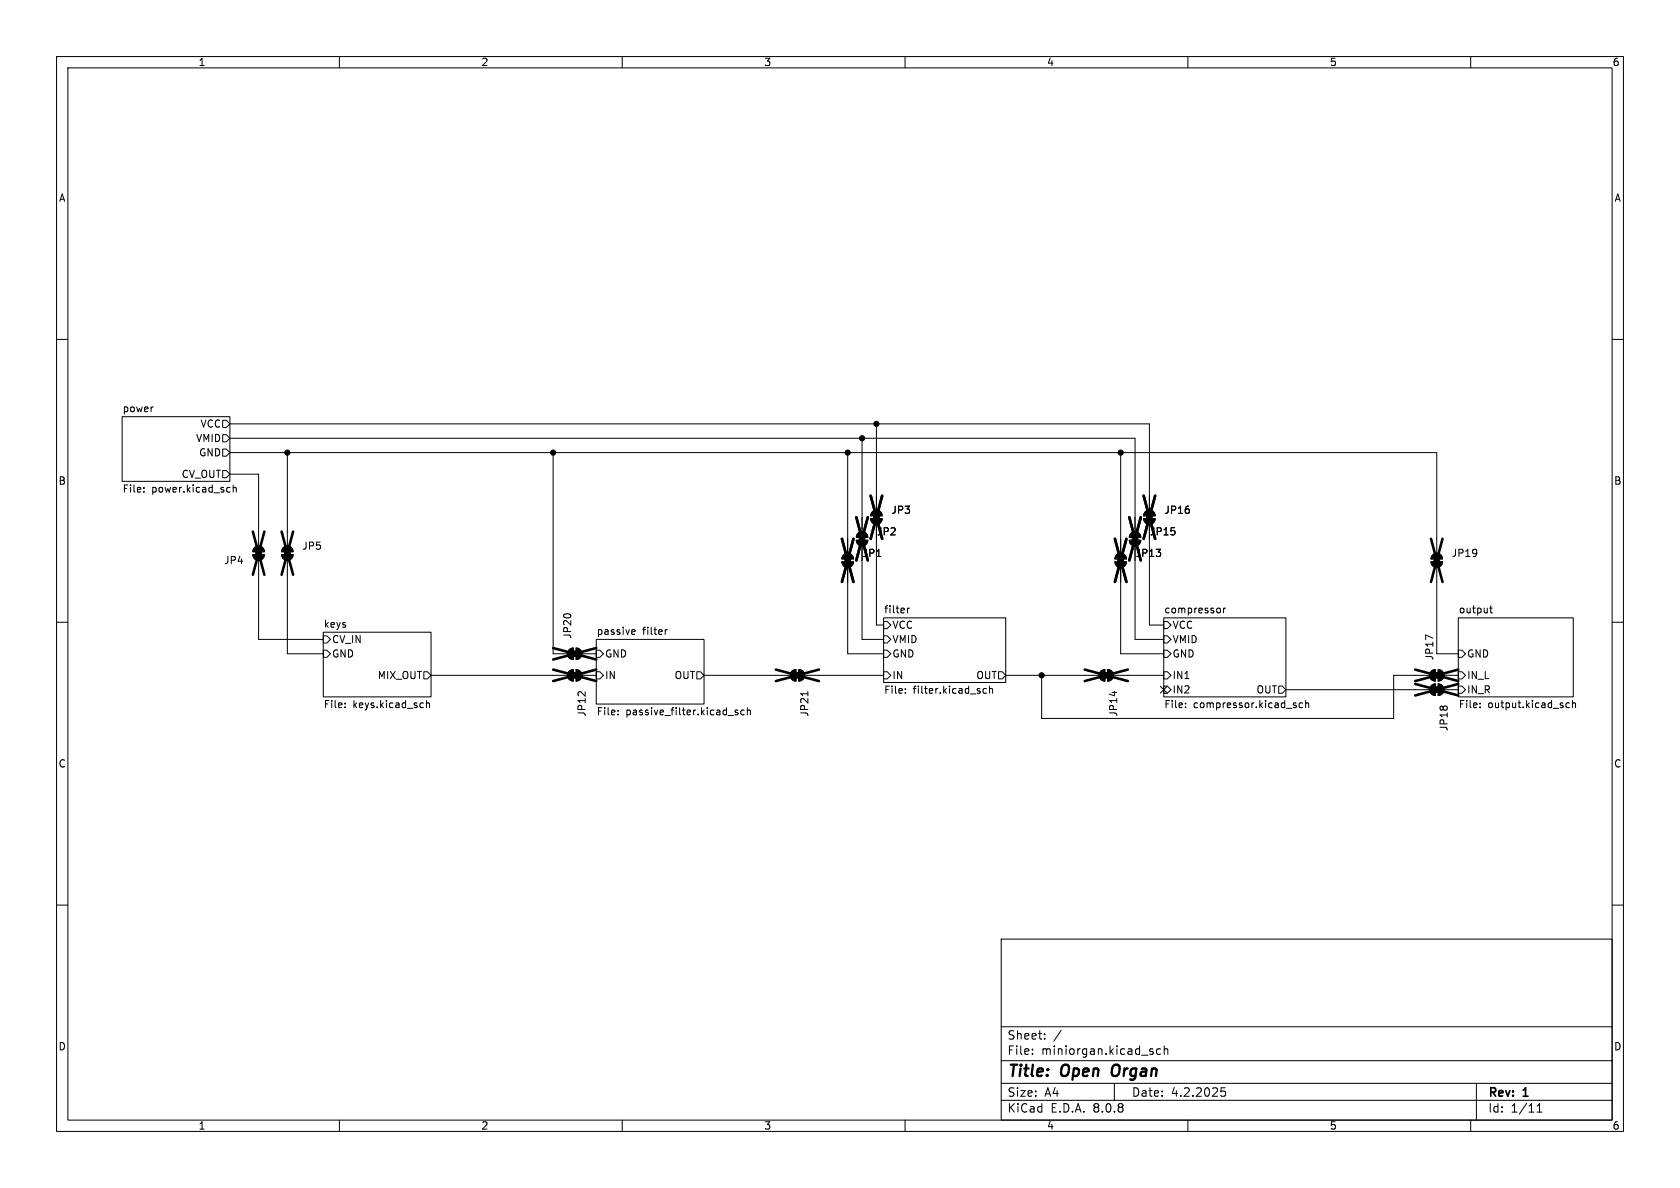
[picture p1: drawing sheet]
<svg xmlns="http://www.w3.org/2000/svg" width="297mm" height="210mm" viewBox="0 0 297 210" stroke-linecap="round" stroke-linejoin="round" font-family="sans-serif">
<g fill="none" stroke="#000" stroke-width=".18">
<path d="M10 10h277v190h-277zM12 12h273v186h-273zM60 10v2M110 10v2M160 10v2M210 10v2M260 10v2M10 60h2M21.6 73.7h19v11.4h-19zM27 71.9h.1M39.4 79.4h.6l.6 .6-.6 .6h-.6zM39.4 76.8h.6l.6 .7-.6 .6h-.6z"/>
<path d="M39.4 74.3h.6l.6 .6-.6 .7h-.6zM40.6 77.5h160.1v16.5M40.6 74.9h162.6v15.3M152.4 77.5v16.5M154.9 74.9v15.3M285 60h2M25.4 86.9v.1M25.4 86.2v.1M39.4 83.2h.6l.6 .6-.6 .7h-.6zM40.3 86.2h.4M40.6 83.8h5.1v12.7M40.6 80h213.4v17.8"/>
<path d="M40.7 86.9l-.4 .1M41.2 86.3l.2-.1h.3l.1 .8M41.2 85.7v1.3M44.7 98h2a1.02 1.02 0 0 1-1 1.1 1.02 1.02 0 0 1-1-1.1zM45 96.8a1.02 1.02 0 0 1 1.1-.2 1.02 1.02 0 0 1 .6 .9h-2zM45.7 99.1v13.9h11.4M49.8 98h2a1.02 1.02 0 0 1-1 1.1 1.02 1.02 0 0 1-1-1.1zM50.1 96.8a1.02 1.02 0 0 1 1.1-.2 1.02 1.02 0 0 1 .6 .9h-2zM50.8 99.1v16.5h6.3M50.8 80v16.5M97.8 80v35.6h2.5M148.8 99.3h2.1a1.02 1.02 0 0 1-1 1 1.02 1.02 0 0 1-1.1-1z"/>
<path d="M149.1 98.1a1.02 1.02 0 0 1 1.1-.2 1.02 1.02 0 0 1 .7 .9h-2.1zM149.9 80v17.8M151.4 95.5h2a1.02 1.02 0 0 1-1 1 1.02 1.02 0 0 1-1-1zM151.7 94.3a1.02 1.02 0 0 1 1.1-.2 1.02 1.02 0 0 1 .6 .9h-2zM152.4 96.5v16.5h3.8M153.9 91.7h2.1a1.02 1.02 0 0 1-1.1 1 1.02 1.02 0 0 1-1-1zM154.2 90.5a1.02 1.02 0 0 1 1.1-.2 1.02 1.02 0 0 1 .7 .9h-2.1zM154.9 92.7v17.8h1.3M197.1 99.3h2a1.02 1.02 0 0 1-1 1 1.02 1.02 0 0 1-1-1zM197.4 98.1a1.02 1.02 0 0 1 1.1-.2 1.02 1.02 0 0 1 .6 .9h-2zM198.1 80v17.8M199.6 95.5h2.1a1.02 1.02 0 0 1-1 1 1.02 1.02 0 0 1-1.1-1z"/>
<path d="M199.9 94.3a1.02 1.02 0 0 1 1.1-.2 1.02 1.02 0 0 1 .7 .9h-2.1zM200.7 96.5v16.5h5M202.2 91.7h2a1.02 1.02 0 0 1-1 1 1.02 1.02 0 0 1-1-1zM202.5 90.5a1.02 1.02 0 0 1 1.1-.2 1.02 1.02 0 0 1 .6 .9h-2zM203.2 92.7v17.8h2.5M253 99.3h2a1.02 1.02 0 0 1-1 1 1.02 1.02 0 0 1-1-1zM253.3 98.1a1.02 1.02 0 0 1 1.1-.2 1.02 1.02 0 0 1 .6 .9h-2zM10 110h2M57.1 111.8h19.1v11.4h-19.1zM57.1 114.9h.7l.6 .7-.6 .6h-.7zM57.1 112.4h.7l.6 .6-.6 .7h-.7zM74.9 118.7h.7l.6 .7-.6 .6h-.7z"/>
<path d="M76.2 119.4h24.1M100.6 118.7l.7-.3v2a1.02 1.02 0 0 1-.9-.6 1.02 1.02 0 0 1 .2-1.1zM100.6 114.9l.7-.3v2a1.02 1.02 0 0 1-.9-.6 1.02 1.02 0 0 1 .2-1.1zM101.9 118.4a1.02 1.02 0 0 1 1 1 1.02 1.02 0 0 1-1 1zM101.9 114.6a1.02 1.02 0 0 1 1 1 1.02 1.02 0 0 1-1 1zM102.9 119.4h2.5M102.9 115.6h2.5M105.4 113h19.1v11.5h-19.1zM105.4 118.7h.6l.7 .7-.7 .6h-.6zM105.4 114.9h.6l.7 .7-.7 .6h-.6zM111.9 111.3l.3 .1 .1 .2-.6 .1M112.2 112.1l-.3 .1"/>
<path d="M117.6 111.3v.9M118 111.3l-.4 .3M123.2 118.7h.6l.7 .7-.7 .6h-.6zM124.5 119.4h15.2M140 118.7l.7-.3v2a1.02 1.02 0 0 1-.9-.6 1.02 1.02 0 0 1 .2-1.1zM141.2 118.4a1.02 1.02 0 0 1 1 1 1.02 1.02 0 0 1-1 1zM142.2 119.4h14M149.9 100.3v15.3h6.3M156.2 109.2h21.6v11.5h-21.6zM156.2 112.4h.6l.7 .6-.7 .7h-.6zM156.2 118.7h.6l.7 .7-.7 .6h-.6zM156.2 109.9h.6l.7 .6-.7 .6h-.6z"/>
<path d="M156.2 114.9h.6l.7 .7-.7 .6h-.6zM160.4 107.5v.8M160.8 107.5l-.4 .2M176.5 118.7h.7l.6 .7-.6 .6h-.7zM177.8 119.4h16.5M184.1 119.4v7.6h62.3v-7.6h6.3M194.6 118.7l.7-.3v2a1.02 1.02 0 0 1-.9-.6 1.02 1.02 0 0 1 .2-1.1zM195.8 118.4a1.02 1.02 0 0 1 1 1 1.02 1.02 0 0 1-1 1zM196.8 119.4h8.9M198.1 100.3v15.3h7.6M205.7 109.2h21.6v14h-21.6zM205.7 118.7h.7l.6 .7-.6 .6h-.7z"/>
<path d="M205.7 112.4h.7l.6 .6-.6 .7h-.7zM205.7 114.9h.7l.6 .7-.6 .6h-.7zM205.7 109.9h.7l.6 .6-.6 .6h-.7zM215.5 107.5l.3 .2v.4l-.3 .2M216.3 107.5v.8M216.7 107.5l-.4 .2M253 118.7l.7-.3v2a1.02 1.02 0 0 1-.9-.6 1.02 1.02 0 0 1 .2-1.1zM254 100.3v15.3h3.8M254.3 118.4a1.02 1.02 0 0 1 1 1 1.02 1.02 0 0 1-1 1zM255.3 119.4h2.5M257.8 109.2h20.3v14h-20.3zM257.8 118.7h.6l.7 .7-.7 .6h-.6z"/>
<path d="M257.8 114.9h.6l.7 .7-.7 .6h-.6zM263.4 107.5h.4M263.5 107.1v1.1l.3 .1M285 110h2M61 125v.1M61 124.3v.1M75.4 124.4l.2-.1h.3v.8M75.4 123.8v1.3M109.3 126.2v.2M109.3 125.6v.1M130.4 125.6l-.3-.1-.2 .2 .1 .2 .4 .1v.3h-.5M131.6 125.6l-.4-.1-.2 .3 .1 .5h.5"/>
<path d="M132.1 125.6l.2-.1 .3 .1 .1 .8M132.1 125.1v1.3M142.8 122.3v.7M160.1 122.4v.2M160.1 121.8v.1M174.4 121.8l-.4-.1-.2 .3 .1 .5h.5M174.9 121.8l.2-.1 .3 .1 .1 .8M174.9 121.3v1.3M205.1 121.3l1.2 1.2M205.7 121.3h.7l.6 .6-.6 .7h-.7zM206.3 121.3l-1.2 1.2M209.6 125v.1"/>
<path d="M209.6 124.3v.1M226.1 121.3h.6l.6 .6-.6 .7h-.6zM227.3 121.9h25.4M229 124.7l.2 .2-.2 .2M229 124.3h.1M230.3 124.3h-.4l-.2 .2 .1 .5h.5M230.8 124.4l.2-.1h.3l.1 .8M230.8 123.8v1.3M253 121.2l.7-.3v2a1.02 1.02 0 0 1-.9-.6 1.02 1.02 0 0 1 .2-1.1zM254.3 120.9a1.02 1.02 0 0 1 1 1 1.02 1.02 0 0 1-1 1zM255.3 121.9h2.5M257.8 121.3h.6l.7 .6-.7 .7h-.6z"/>
<path d="M261.7 125v.1M261.7 124.3v.1M277.4 124.3h-.3l-.3 .2 .2 .5h.4M278 124.4l.2-.1h.3v.8M278 123.8v1.3M10 160h2M177 166h108v32h-108zM285 160h2M60 198v2M110 198v2M160 198v2M177 194.5h108"/>
<path d="M177 191.5h108M177 187.5h108M177 181.5h108M182.5 186.3v.1M182.5 185.5v.1M184.7 183.6v.1M184.7 182.8v.1M187.6 182.1l-1.3 2M197 191.5v3M203.7 185.9l.2 .2-.2 .3M203.7 185.4l.1 .1M205.2 185.5l-.5-.1-.2 .3v.4l.1 .2h.6"/>
<path d="M205.8 185.5l.2-.1 .4 .1 .1 .9M205.8 184.9v1.5M210 198v2M216.6 192.3h-.7l-.1 .7 .2-.1h.5l.2 .3-.1 .5-.2 .1-.6-.1M260 198v2M261 191.5v6.5M271.7 196.6h.9M271.7 195.5l.5-.4v1.5"/>
</g>
<path d="M196.8 188.5a1.5 1.5 0 0 0-.1 1.6" fill="none" stroke="#000" stroke-width=".4"/>
<g fill="#000" stroke="#000" stroke-width=".18">
<path d="M44.7 98h2a1.02 1.02 0 0 1-1 1.1 1.02 1.02 0 0 1-1-1.1zM45.2 97.3h1v1h-1zM45 96.8a1.02 1.02 0 0 1 1.1-.2 1.02 1.02 0 0 1 .6 .9h-2zM49.8 98h2a1.02 1.02 0 0 1-1 1.1 1.02 1.02 0 0 1-1-1.1zM50.3 97.3h1v1h-1zM50.1 96.8a1.02 1.02 0 0 1 1.1-.2 1.02 1.02 0 0 1 .6 .9h-2zM148.8 99.3h2.1a1.02 1.02 0 0 1-1 1 1.02 1.02 0 0 1-1.1-1zM149.4 98.6h1v1h-1zM149.1 98.1a1.02 1.02 0 0 1 1.1-.2 1.02 1.02 0 0 1 .7 .9h-2.1zM151.4 95.5h2a1.02 1.02 0 0 1-1 1 1.02 1.02 0 0 1-1-1zM151.9 94.7h1v1.1h-1zM151.7 94.3a1.02 1.02 0 0 1 1.1-.2 1.02 1.02 0 0 1 .6 .9h-2z"/>
<path d="M153.9 91.7h2.1a1.02 1.02 0 0 1-1.1 1 1.02 1.02 0 0 1-1-1zM154.4 90.9h1v1h-1zM154.2 90.5a1.02 1.02 0 0 1 1.1-.2 1.02 1.02 0 0 1 .7 .9h-2.1zM197.1 99.3h2a1.02 1.02 0 0 1-1 1 1.02 1.02 0 0 1-1-1zM197.6 98.6h1v1h-1zM197.4 98.1a1.02 1.02 0 0 1 1.1-.2 1.02 1.02 0 0 1 .6 .9h-2zM199.6 95.5h2.1a1.02 1.02 0 0 1-1 1 1.02 1.02 0 0 1-1.1-1zM200.2 94.7h1v1.1h-1zM199.9 94.3a1.02 1.02 0 0 1 1.1-.2 1.02 1.02 0 0 1 .7 .9h-2.1zM202.2 91.7h2a1.02 1.02 0 0 1-1 1 1.02 1.02 0 0 1-1-1zM202.7 90.9h1v1h-1zM202.5 90.5a1.02 1.02 0 0 1 1.1-.2 1.02 1.02 0 0 1 .6 .9h-2z"/>
<path d="M253 99.3h2a1.02 1.02 0 0 1-1 1 1.02 1.02 0 0 1-1-1zM253.5 98.6h1v1h-1zM253.3 98.1a1.02 1.02 0 0 1 1.1-.2 1.02 1.02 0 0 1 .6 .9h-2zM101.1 115.1h1v1h-1zM100.6 118.7l.7-.3v2a1.02 1.02 0 0 1-.9-.6 1.02 1.02 0 0 1 .2-1.1zM100.6 114.9l.7-.3v2a1.02 1.02 0 0 1-.9-.6 1.02 1.02 0 0 1 .2-1.1zM101.9 114.6a1.02 1.02 0 0 1 1 1 1.02 1.02 0 0 1-1 1zM101.1 118.9h1v1h-1zM140 118.7l.7-.3v2a1.02 1.02 0 0 1-.9-.6 1.02 1.02 0 0 1 .2-1.1zM140.5 118.9h1v1h-1zM194.6 118.7l.7-.3v2a1.02 1.02 0 0 1-.9-.6 1.02 1.02 0 0 1 .2-1.1zM195.1 118.9h1v1h-1z"/>
<path d="M253.5 118.9h1v1h-1zM253 118.7l.7-.3v2a1.02 1.02 0 0 1-.9-.6 1.02 1.02 0 0 1 .2-1.1zM101.9 118.4a1.02 1.02 0 0 1 1 1 1.02 1.02 0 0 1-1 1zM141.2 118.4a1.02 1.02 0 0 1 1 1 1.02 1.02 0 0 1-1 1zM195.8 118.4a1.02 1.02 0 0 1 1 1 1.02 1.02 0 0 1-1 1zM253 121.2l.7-.3v2a1.02 1.02 0 0 1-.9-.6 1.02 1.02 0 0 1 .2-1.1zM254.3 118.4a1.02 1.02 0 0 1 1 1 1.02 1.02 0 0 1-1 1zM254.3 120.9a1.02 1.02 0 0 1 1 1 1.02 1.02 0 0 1-1 1zM253.5 121.4h1v1h-1z"/>
<circle cx="152.4" cy="77.5" r=".46"/>
<circle cx="154.9" cy="74.9" r=".46"/>
<circle cx="50.8" cy="80" r=".46"/>
<circle cx="97.8" cy="80" r=".46"/>
<circle cx="149.9" cy="80" r=".46"/>
<circle cx="198.1" cy="80" r=".46"/>
<circle cx="184.1" cy="119.4" r=".46"/>
</g>
<g fill="none" stroke="#000" stroke-width=".46">
<path d="M44.7 94l2 7.6M46.7 94l-2 7.6M49.8 94l2 7.6M51.8 94l-2 7.6M148.8 95.2l2.1 7.7M150.9 95.2l-2.1 7.7M151.4 91.4l2 7.7M153.4 91.4l-2 7.7M153.9 87.6l2.1 7.7M156 87.6l-2.1 7.7M197.1 95.2l2 7.7M199.1 95.2l-2 7.7"/>
<path d="M199.6 91.4l2.1 7.7M201.7 91.4l-2.1 7.7M202.2 87.6l2 7.7M204.2 87.6l-2 7.7M253 95.2l2 7.7M255 95.2l-2 7.7M97.8 118.4l7.6 2M97.8 114.6l7.6 2M105.4 118.4l-7.6 2M105.4 114.6l-7.6 2M137.2 118.4l7.6 2M144.8 118.4l-7.6 2"/>
<path d="M191.8 118.4l7.6 2M199.4 118.4l-7.6 2M250.2 118.4l7.6 2M257.8 118.4l-7.6 2M250.2 120.9l7.6 2M257.8 120.9l-7.6 2"/>
</g>
<g font-size="2.8">
<text x="178" y="190.9">Title:</text>
<text x="187.7" y="190.9">Open</text>
<text x="197.4" y="190.9">Organ</text>
</g>
<g font-size="2.1">
<text x="178" y="184">Sheet:</text>
<text x="178" y="186.7">File:</text>
<text x="184.1" y="186.7">miniorgan.kicad_sch</text>
<text x="178" y="196.9">KiCad</text>
<text x="178" y="194.1">Size:</text>
<text x="184.7" y="194.1">A4</text>
<text x="185.7" y="196.9">E.D.A.</text>
<text x="193.3" y="196.9">8.0.8</text>
<text x="200" y="194.1">Date:</text>
<text x="207" y="194.1">4.2.2025</text>
<text x="263" y="194.3">Rev:</text>
<text x="263" y="196.9">Id:</text>
<text x="267.1" y="196.9">1/11</text>
<text x="269.4" y="194.3">1</text>
</g>
<g font-size="1.8">
<text x="35" y="11.9">1</text>
<text x="85" y="11.9">2</text>
<text x="135" y="11.9">3</text>
<text x="185" y="11.9">4</text>
<text x="235" y="11.9">5</text>
<text x="285" y="11.9">6</text>
<text x="10.3" y="35.9">A</text>
<text x="285.3" y="35.9">A</text>
<text x="21.6" y="72.9">power</text>
<text x="35.3" y="75.8">VCC</text>
<text x="34.6" y="78.3">VMID</text>
<text x="35.1" y="80.9">GND</text>
<text x="10.3" y="85.9">B</text>
<text x="21.6" y="87.4">File:</text>
<text x="26.8" y="87.4">power.kicad_sch</text>
<text x="32" y="84.7">CV_OUT</text>
<text x="285.3" y="85.9">B</text>
<text x="154.9" y="94.8">JP2</text>
<text x="157.5" y="91">JP3</text>
<text x="203.2" y="94.8">JP15</text>
<text x="205.7" y="91">JP16</text>
<text x="39.5" y="99.9">JP4</text>
<text x="53.3" y="97.4">JP5</text>
<text x="152.4" y="98.7">JP1</text>
<text x="200.7" y="98.7">JP13</text>
<text x="256.5" y="98.7">JP19</text>
<text x="57.1" y="111">keys</text>
<text x="58.6" y="113.9">CV_IN</text>
<text x="101.2" y="113" transform="rotate(-90 101.2 113)">JP20</text>
<text x="105.4" y="112.3">passive</text>
<text x="113.6" y="112.3">filter</text>
<text x="156.2" y="108.5">filter</text>
<text x="157.7" y="113.9">VMID</text>
<text x="157.7" y="111.4">VCC</text>
<text x="205.7" y="108.5">compressor</text>
<text x="207.2" y="113.9">VMID</text>
<text x="207.2" y="111.4">VCC</text>
<text x="257.8" y="108.5">output</text>
<text x="58.6" y="116.4">GND</text>
<text x="106.9" y="116.4">GND</text>
<text x="157.7" y="116.4">GND</text>
<text x="207.2" y="116.4">GND</text>
<text x="253.6" y="116.8" transform="rotate(-90 253.6 116.8)">JP17</text>
<text x="259.3" y="116.4">GND</text>
<text x="57.1" y="125.5">File:</text>
<text x="62.4" y="125.5">keys.kicad_sch</text>
<text x="66.7" y="120.2">MIX_OUT</text>
<text x="106.9" y="120.2">IN</text>
<text x="119.2" y="120.2">OUT</text>
<text x="156.2" y="123">File:</text>
<text x="157.7" y="120.2">IN</text>
<text x="161.4" y="123">filter.kicad_sch</text>
<text x="172.5" y="120.2">OUT</text>
<text x="205.7" y="125.5">File:</text>
<text x="207.2" y="122.8">IN2</text>
<text x="207.2" y="120.2">IN1</text>
<text x="211" y="125.5">compressor.kicad_sch</text>
<text x="222" y="122.8">OUT</text>
<text x="257.8" y="125.5">File:</text>
<text x="259.3" y="120.2">IN_L</text>
<text x="259.3" y="122.8">IN_R</text>
<text x="263" y="125.5">output.kicad_sch</text>
<text x="103.7" y="126.8" transform="rotate(-90 103.7 126.8)">JP12</text>
<text x="105.4" y="126.8">File:</text>
<text x="110.6" y="126.8">passive_filter.kicad_sch</text>
<text x="143.1" y="126.8" transform="rotate(-90 143.1 126.8)">JP21</text>
<text x="197.7" y="126.8" transform="rotate(-90 197.7 126.8)">JP14</text>
<text x="256.1" y="129.3" transform="rotate(-90 256.1 129.3)">JP18</text>
<text x="10.3" y="135.9">C</text>
<text x="285.3" y="135.9">C</text>
<text x="10.3" y="185.9">D</text>
<text x="285.3" y="185.9">D</text>
<text x="35" y="199.9">1</text>
<text x="85" y="199.9">2</text>
<text x="135" y="199.9">3</text>
<text x="185" y="199.9">4</text>
<text x="235" y="199.9">5</text>
<text x="285" y="199.9">6</text>
</g>
</svg>
